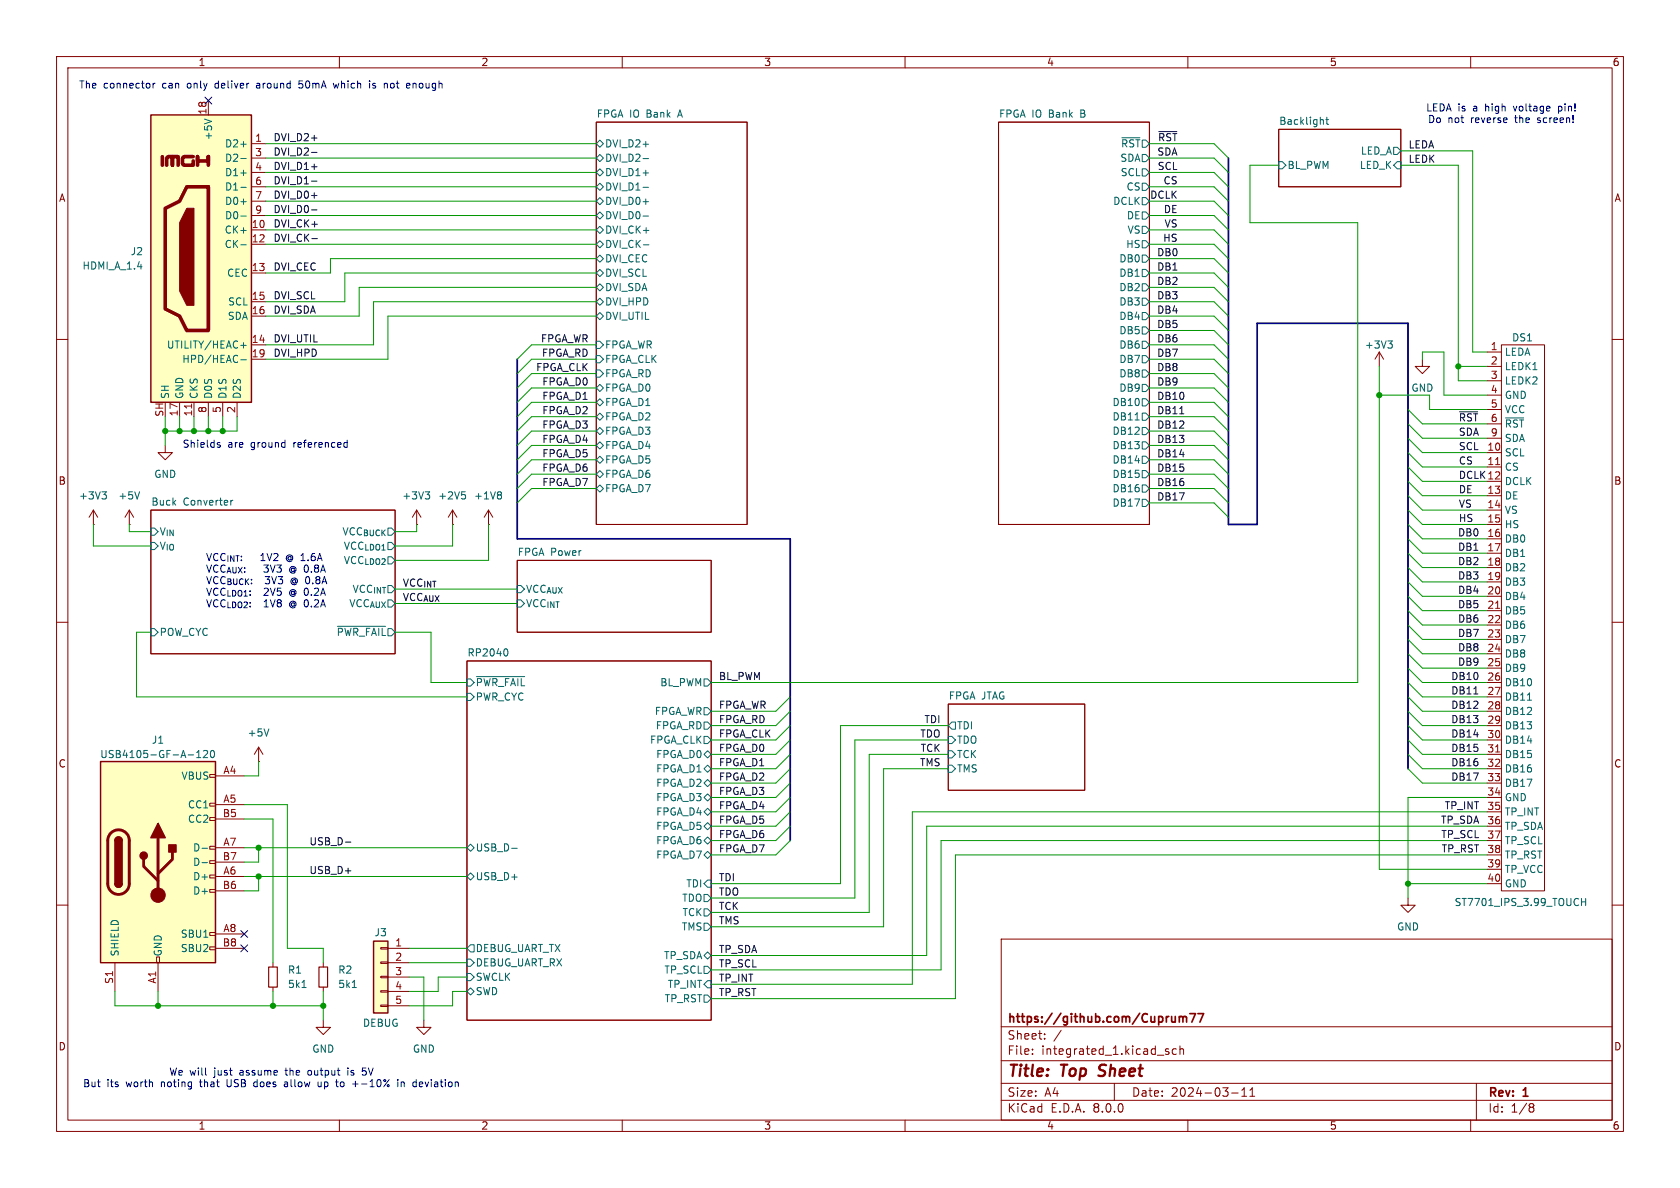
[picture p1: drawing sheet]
<svg xmlns="http://www.w3.org/2000/svg" width="297mm" height="210mm" viewBox="0 0 297 210" stroke-linecap="round" stroke-linejoin="round" font-family="sans-serif">
<g fill="none" stroke="#840000" stroke-width=".18">
<path d="M10 10h277v190h-277zM12 12h273v186h-273zM60 10v2M110 10v2M160 10v2M210 10v2M260 10v2M105.4 21.6h26.7v71.1h-26.7zM176.5 21.6h26.7v71.1h-26.7zM226.1 22.9h21.5v10.1h-21.5zM10 60h2M285 60h2"/>
<path d="M26.7 90.2h43.1v25.4h-43.1zM91.4 99.1h34.3v12.7h-34.3zM10 110h2M82.5 116.8h43.2v63.5h-43.2zM285 110h2M167.6 124.5h24.2v15.2h-24.2zM10 160h2M285 160h2M177 166h108v32h-108zM60 198v2M110 198v2M160 198v2"/>
<path d="M177 194.5h108M177 191.5h108M177 187.5h108M177 181.5h108M182.5 186.3v.1M182.5 185.5v.1M184.7 183.6v.1M184.7 182.8v.1M187.6 182.1l-1.3 2M197 191.5v3M206.1 185.8l.5 .2 .1 .2-.2 .2-.5-.1M206.1 185.5h.5"/>
<path d="M208 185.5l-.5-.1-.3 .3v.4l.2 .2h.6M208.6 185.5l.2-.1 .4 .1v.9M208.6 184.9v1.5M210 198v2M217.7 193.2h1.2M219.5 193.8h.9M219.5 192.7l.5-.4v1.5M221 193.8h.8M221 192.7l.4-.4v1.5M260 198v2M261 191.5v6.5M270.6 195.1h.3l.3 .3-.3 .3"/>
<path d="M270.6 195.7h.3M270.9 195.7l.2 .2 .1 .4-.3 .3h-.3"/>
</g>
<path d="M194.2 190.1l.2 .1M194.5 188.4l-.2 .4 .1 .2" fill="none" stroke="#840000" stroke-width=".4"/>
<path d="M208.5 179.7v1M208.5 179.8l.4-.1 .2 .2M209.1 179.9l.2-.2 .4 .1 .1 .9M209.1 179.9v.8M210.3 179.2h1l-.6 1.5M211.8 179.2h1l-.7 1.5" fill="none" stroke="#840000" stroke-width=".3"/>
<g fill="none" stroke="#006464" stroke-width=".18">
<path d="M105.4 35.6l.6-.7 .7 .7-.7 .6zM105.4 38.1l.6-.6 .7 .6-.7 .6zM105.4 30.5l.6-.7 .7 .7-.7 .6zM105.4 33l.6-.6 .7 .6-.7 .7zM105.4 27.9l.6-.6 .7 .6-.7 .7zM105.4 25.4l.6-.6 .7 .6-.7 .6zM113.7 35.7h1M113.7 38.2h1M113.7 30.6h1M113.7 33.1h1M113.7 28h1M113.7 25.5h1"/>
<path d="M198.3 24.4h3.2M201.9 27.3h.7l.6 .6-.6 .7h-.7zM201.9 29.8h.7l.6 .7-.6 .6h-.7zM201.9 32.4h.7l.6 .6-.6 .7h-.7zM201.9 34.9h.7l.6 .7-.6 .6h-.7zM201.9 37.5h.7l.6 .6-.6 .6h-.7zM226.1 28.6h.6l.6 .6-.6 .6h-.6zM233.8 21.1l.2 .2v.7M234.4 21.1h.5M234.6 20.7v1.1l.3 .2M246.4 26h.6l.6 .7-.6 .6h-.6zM247 28.6h.6v1.2h-.6l-.6-.6z"/>
<path d="M105.4 40.6l.6-.6 .7 .6-.7 .7zM105.4 45.7l.6-.6 .7 .6-.7 .7zM105.4 50.8l.6-.6 .7 .6-.7 .6zM105.4 48.3l.6-.7 .7 .7-.7 .6zM105.4 53.3l.6-.6 .7 .6-.7 .7zM105.4 55.9l.6-.7 .7 .7-.7 .6zM106 42.5l.7 .7-.7 .6-.6-.6zM113.7 43.3h1M201.9 52.7h.7l.6 .6-.6 .7h-.7zM201.9 55.2h.7l.6 .7-.6 .6h-.7zM201.9 50.2h.7l.6 .6-.6 .6h-.7zM201.9 47.6h.7l.6 .7-.6 .6h-.7z"/>
<path d="M201.9 57.8h.7l.6 .6-.6 .7h-.7zM201.9 42.5h.7l.6 .7-.6 .6h-.7zM201.9 45.1h.7l.6 .6-.6 .7h-.7zM201.9 40h.7l.6 .6-.6 .7h-.7zM105.4 78.7l.6-.6 .7 .6-.7 .7zM105.4 73.7l.6-.7 .7 .7-.7 .6zM105.4 76.2l.6-.6 .7 .6-.7 .6zM105.4 71.1l.6-.6 .7 .6-.7 .7zM105.4 65.4h.6l.7 .6-.7 .7h-.6zM105.4 62.9h.6l.7 .6-.7 .6h-.6zM105.4 68.6l.6-.7 .7 .7-.7 .6zM105.4 60.3h.6l.7 .7-.7 .6h-.6z"/>
<path d="M200.7 74.2h.7M201.9 78.1h.7l.6 .6-.6 .7h-.7zM201.9 75.6h.7l.6 .6-.6 .6h-.7zM201.9 60.3h.7l.6 .7-.6 .6h-.7zM201.9 62.9h.7l.6 .6-.6 .6h-.7zM201.9 67.9h.7l.6 .7-.6 .6h-.7zM201.9 65.4h.7l.6 .6-.6 .7h-.7zM201.9 70.5h.7l.6 .6-.6 .7h-.7zM201.9 73h.7l.6 .7-.6 .6h-.7zM26.7 93.3h.6l.6 .7-.6 .6h-.6zM26.7 95.9h.6l.6 .6-.6 .7h-.6zM40.8 88.4v.9"/>
<path d="M41.2 88.4l-.4 .3M105.4 81.3l.6-.7 .7 .7-.7 .6zM105.4 83.8l.6-.6 .7 .6-.7 .7zM105.4 86.4l.6-.7 .7 .7-.7 .6zM201.9 80.6h.7l.6 .7-.6 .6h-.7zM201.9 88.3h.7l.6 .6-.6 .6h-.7zM201.9 83.2h.7l.6 .6-.6 .7h-.7zM201.9 85.7h.7l.6 .7-.6 .6h-.7zM26.7 111.1h.6l.6 .7-.6 .6h-.6zM59.6 110.7h8.6M84.2 119.6h8.6M89.5 114.7a.79 .79 0 0 1 0 1.3"/>
<path d="M91.4 106h.7l.6 .7-.6 .6h-.7zM91.4 103.5h.7l.6 .6-.6 .7h-.7zM82.5 120h.7l.6 .7-.6 .6h-.7zM82.5 122.6h.7l.6 .6-.6 .6h-.7zM124.5 127.6h.6l.6 .7-.6 .6h-.6zM124.5 125.1h.6l.6 .6-.6 .7h-.6zM124.5 130.2h.6l.6 .6-.6 .6h-.6zM124.5 135.9l.6-.6 .6 .6-.6 .6zM124.5 133.4l.6-.7 .6 .7-.6 .6zM124.5 138.4l.6-.6 .6 .6-.6 .7zM124.5 120h.6l.6 .7-.6 .6h-.6zM167.6 130.2h.7l.6 .6-.6 .6h-.7z"/>
<path d="M167.6 132.7h.7l.6 .7-.6 .6h-.7zM167.6 135.3h.7l.6 .6-.6 .6h-.7zM168.3 127.6h.6v1.3h-.6l-.7-.6zM82.5 149.9l.7-.7 .6 .7-.6 .6zM82.5 154.9l.7-.6 .6 .6-.6 .7zM90.5 150h.9M124.5 158.1h.6l.6 .7-.6 .6h-.6zM124.5 148.6l.6-.6 .6 .6-.6 .6zM124.5 146.1l.6-.7 .6 .7-.6 .6zM124.5 151.1l.6-.6 .6 .6-.6 .7zM124.5 143.5l.6-.6 .6 .6-.6 .6zM124.5 141l.6-.7 .6 .7-.6 .6z"/>
<path d="M125.1 155.6h.6v1.2h-.6l-.6-.6zM82.5 169.5h.7l.6 .7-.6 .6h-.7zM82.5 172.1h.7l.6 .6-.6 .7h-.7zM82.5 175.3l.7-.7 .6 .7-.6 .6zM83.2 167h.6v1.3h-.6l-.7-.7zM124.5 175.9h.6l.6 .6-.6 .7h-.6zM124.5 170.8h.6l.6 .7-.6 .6h-.6zM124.5 163.2h.6l.6 .6-.6 .7h-.6zM124.5 160.7h.6l.6 .6-.6 .6h-.6zM124.5 168.9l.6-.6 .6 .6-.6 .6zM125.1 173.4h.6v1.2h-.6l-.6-.6z"/>
</g>
<path d="M26.7 20.3h17.7v50.8h-17.7z" fill="#ffffc2"/>
<path d="M28.7 27.7v1.5M29.2 36.8l2.5-1.2 1.3-2.6h3.8v25.4h-3.8l-1.3-2.5-2.5-1.3zM29.5 29.2v-1.3l.2-.2h.8v1.5v-1.5h1v1.5M34.2 27.7h-1.7l-.2 .2v1.1l.2 .2h1.7v-.8M34.9 29.2v-1.5v.7h1.9v-.7v1.5" fill="none" stroke="#840000" stroke-width=".63"/>
<path d="M26.7 20.3h17.7v50.8h-17.7z" fill="none" stroke="#840000" stroke-width=".25"/>
<path d="M33 36.8h1.3v17.2h-1.3l-1.3-2.6v-12z" fill="#840000" stroke="#840000" stroke-width=".18"/>
<g fill="none" stroke="#840000" stroke-width=".18">
<path d="M36.8 17.8v2.5M44.4 25.4h2.6M44.4 27.9h2.6M44.4 30.5h2.6M44.4 33h2.6M44.4 35.6h2.6M44.4 38.1h2.6M44.4 40.6h2.6M44.4 43.2h2.6M44.4 48.3h2.6M44.4 53.3h2.6M44.4 55.9h2.6"/>
<path d="M29.2 78.7v1.3h1.3l-1.3 1.3-1.3-1.3h1.3M31.7 71.1v2.6M34.3 71.1v2.6M36.8 71.1v2.6M39.4 71.1v2.6M41.9 71.1v2.6M44.4 61h2.6M44.4 63.5h2.6M243.8 62.2l-.7 1.3M243.8 62.2v2.6M243.8 62.2l.8 1.3M251.5 63.5v1.3h1.2l-1.2 1.2-1.3-1.2h1.3"/>
<path d="M262.9 62.2h2.5M262.9 64.8h2.5M262.9 67.3h2.5M262.9 69.9h2.5M262.9 72.4h2.5M262.9 74.9h2.5M262.9 77.5h2.5M265.4 61h7.6v96.5h-7.6zM16.5 92.7h.1M16.5 90.2l-.8 1.2M16.5 90.2v2.5M16.5 90.2l.8 1.2"/>
<path d="M22.9 92.7h.1M22.9 90.2l-.8 1.2M22.9 90.2v2.5M22.9 90.2l.7 1.2M86.4 92.7h.1M86.4 90.2l-.8 1.2M86.4 90.2v2.5M86.4 90.2l.7 1.2M262.9 80h2.5M262.9 82.6h2.5M262.9 85.1h2.5M262.9 87.6h2.5"/>
<path d="M262.9 90.2h2.5M262.9 92.7h2.5M262.9 95.3h2.5M262.9 97.8h2.5M262.9 100.3h2.5M262.9 102.9h2.5M262.9 105.4h2.5M262.9 108h2.5M262.9 110.5h2.5M262.9 113h2.5M262.9 115.6h2.5M262.9 118.1h2.5"/>
<path d="M45.7 134.6h.1M45.7 132.1l-.7 1.3M45.7 132.1v2.5M45.7 132.1l.8 1.3M262.9 120.7h2.5M262.9 123.2h2.5M262.9 125.7h2.5M262.9 128.3h2.5M262.9 130.8h2.5M262.9 133.4h2.5M262.9 135.9h2.5M262.9 138.4h2.5"/>
<path d="M248.9 158.8v1.2h1.3l-1.3 1.3-1.3-1.3h1.3M262.9 141h2.5M262.9 143.5h2.5M262.9 146.1h2.5M262.9 148.6h2.5M262.9 151.1h2.5M262.9 153.7h2.5M262.9 156.2h2.5M57.1 180.3v1.3h1.3l-1.3 1.3-1.2-1.3h1.2M74.9 180.3v1.3h1.3l-1.3 1.3-1.2-1.3h1.2"/>
</g>
<g fill="none" stroke="#006464" stroke-width=".18">
<path d="M36.1 21l1.3 .5M42.6 25.5h.9M42.6 28h.9M42.6 30.6h.9M42.6 33.1h.9M42.6 35.7h.9M42.6 38.2h.9M42.6 43.3h.9M42.6 61.1h.9M42.6 63.6h.9M43.1 60.6v.9M245.4 60.3h.7l-.4 .5"/>
<path d="M245.9 60.8l.2 .2v.3l-.2 .2M266.2 73.9h3.2M18 86.9h.8l-.4 .5M18.6 87.4l.2 .3v.3l-.2 .2M24.7 86.9l-.4 1.3M88.4 86.9l.3 .3-.3 .3 .3 .2v.3l-.3 .2M47.5 128.8l-.4 1.3M270 123.8h.8M279.6 158.8v1.3M279.6 159.4h.7M280.3 158.8v1.3"/>
</g>
<path d="M33.9 71.4v.7M264.4 82.1h.7M264.4 107.5h.7M264.4 132.9h.7" fill="none" stroke="#a90000" stroke-width=".18"/>
<path d="M17.8 134.6h20.3v35.6h-20.3z" fill="#ffffc2"/>
<g fill="none" stroke="#840000" stroke-width=".18">
<path d="M73.7 92.7h.1M73.7 90.2l-.8 1.2M73.7 90.2v2.5M73.7 90.2l.7 1.2M80 92.7h.1M80 90.2l-.8 1.2M80 90.2v2.5M80 90.2l.8 1.2M37.1 136.9h1v.5h-1zM38.1 137.2h5.1M37.1 157.2h1v.5h-1zM37.1 154.7h1v.5h-1z"/>
<path d="M37.1 152.1h1v.6h-1zM37.1 149.6h1v.5h-1zM37.1 144.5h1v.5h-1zM37.1 142h1v.5h-1zM38.1 142.2h5.1M38.1 154.9h5.1M38.1 149.9h5.1M38.1 144.8h5.1M38.1 157.5h5.1M38.1 152.4h5.1M20.3 170.2v5.1M27.7 169.2h.5v1h-.5z"/>
<path d="M27.9 170.2v5.1M37.1 167.4h1v.5h-1zM37.1 164.8h1v.6h-1zM38.1 165.1h5.1M38.1 167.6h5.1"/>
</g>
<path d="M17.8 134.6h20.3v35.6h-20.3zM20.3 156.2a.64 .64 0 0 0 .7 .6 .64 .64 0 0 0 .6-.6M20.3 148.6a.64 .64 0 0 1 .7-.6 .64 .64 0 0 1 .6 .6" fill="none" stroke="#840000" stroke-width=".25"/>
<path d="M19.6 147.3a1.91 1.91 0 0 1 2.1-.5 1.91 1.91 0 0 1 1.2 1.8v7.6a1.91 1.91 0 0 1-1.9 1.9 1.91 1.91 0 0 1-2-1.9l.1-7.8 .1-.6zM25.4 151.9v1.3l2.5 2.5M27.9 148.1v10.1M30.5 150.6v1.3l-2.6 2.5" fill="none" stroke="#840000" stroke-width=".51"/>
<g fill="#840000" stroke="#840000" stroke-width=".25">
<path d="M20.3 156.2h1.3a.64 .64 0 0 1-.6 .6 .64 .64 0 0 1-.7-.6z"/>
<path d="M20.3 148.6h1.3v7.6h-1.3z"/>
<path d="M20.5 148.1a.64 .64 0 0 1 .7-.1 .64 .64 0 0 1 .4 .6h-1.3z"/>
<path d="M27.9 145.5l1.3 2.6h-2.5z"/>
<path d="M29.8 149.4h1.3v1.2h-1.3z"/>
<circle cx="25.4" cy="151.3" r=".63"/>
</g>
<circle cx="27.9" cy="158.2" r="1.27" fill="#840000" stroke="#840000" stroke-width=".18"/>
<path d="M75.2 86.9h.8l-.5 .5M75.7 87.4l.3 .3v.3l-.3 .2M81.6 86.9h.6M82.1 87.4l.2 .3v.3l-.2 .2M33.3 133.4h.9M34.8 133.9h.7M34.8 133l.3-.3v1.2M36 132.8l.5-.1 .2 .3-.8 .9h.8M37.4 132.7h.1a.68 .68 0 0 1 .4 .6 .68 .68 0 0 1-.4 .6 .84 .84 0 0 1-.1-1.2zM35.7 150h1M35.7 152.5h1" fill="none" stroke="#006464" stroke-width=".18"/>
<path d="M66 166.4h2.6v12.7h-2.6z" fill="#ffffc2"/>
<g fill="none" stroke="#840000" stroke-width=".18">
<path d="M48.3 170.2v.7M48.3 174.5v.8M57.1 170.2v.7M57.1 174.5v.8M67.3 177.7h1.3v.2h-1.3zM67.3 175.1h1.3v.3h-1.3zM67.3 172.6h1.3v.2h-1.3zM67.3 170.1h1.3v.2h-1.3zM67.3 167.5h1.3v.3h-1.3zM68.6 167.6h3.8M68.6 170.2h3.8M68.6 172.7h3.8"/>
<path d="M68.6 175.3h3.8M68.6 177.8h3.8"/>
</g>
<path d="M66 166.4h2.6v12.7h-2.6z" fill="none" stroke="#840000" stroke-width=".25"/>
<path d="M47.5 170.9h1.5v3.6h-1.5zM56.4 170.9h1.5v3.6h-1.5z" fill="none" stroke="#840000" stroke-width=".2"/>
<path d="M53.4 174.6h.7M62.3 174.6h.7" fill="none" stroke="#006464" stroke-width=".18"/>
<path d="M55.1 29.5h.9M55.1 34.6h.9M55.1 24.4h.9M55.1 26.9h.9M55.1 32h.9M55.1 37.1h.9M204.9 23.3h3.2M55.1 42.2h1M208.6 73.1h.7M258 72.8h3.2M260.6 122.7h.7M61.1 148.9h.9" fill="none" stroke="#0f0f0f" stroke-width=".18"/>
<g fill="none" stroke="#0000c2" stroke-width=".18">
<path d="M27.1 14.7v.9M27.4 14.7l-.3 .3M45.5 14.7l-.1 .1M45.5 15.1l-.2 .2 .2 .3M52.8 15.4l.5 .2M53.5 14.3h-.6l-.1 .6 .5-.1M58.9 14.7l.3 .9 .2-.6 .3 .6M65.3 14.3v.1M65.3 14.7v.9M65.9 15.5l.3 .1M66.1 14.7l-.2 .2 .2 .2M68.3 14.7l.2 .2v.7"/>
<path d="M72.3 14.7l.2 .3-.6 .1M72.4 15.5l-.1 .1M275.5 18.8v1.3M275.5 19.6h.2M275.7 18.8h-.2M38.5 78.6l.4 .2v.2l-.4 .1M38.5 78.3h.4M61 78.2l.4 .1M61.4 79l-.4 .1M61.4 77.8v1.3M50.8 98.3a.58 .58 0 0 0 0 .8M51.4 100.3a.58 .58 0 0 0 0 .9"/>
<path d="M36.4 190l.1 .1M40.1 190.8v1.1l.3 .2M44.9 192l.4 .1M45.3 191.3l-.4 .1M50.3 191.3h.5M50.8 191.6h-.4l-.2 .2 .2 .3 .4-.1M54.5 189.3l-.1 .2 .1 .5M56.2 191.3l.1 .7 .3 .1 .2-.1M56.8 191.3v.8M60.3 191.3l-.1 .6 .2 .2M61.5 188.8v.1M61.5 189.2v.9"/>
<path d="M62.3 191.6h1M64.1 188.8h.6M64.1 189.3h.5M64.1 190h.5M70.3 190.8v.2M70.3 191.3v.8M70.9 191.4l.2-.1h.3l.1 .8M70.9 191.3v.8M74.6 191.3h-.3l-.2 .1 .1 .6 .4 .1M74.7 191.6l-.6 .1"/>
</g>
<path d="M217.2 27.9v64.8h5v-35.5h26.7v78.7M91.4 63.5v31.8h48.3v53.3" fill="none" stroke="#000084" stroke-width=".3"/>
<g fill="none" stroke="#009600" stroke-width=".18">
<path d="M47 25.4h58.4M47 27.9h58.4M47 38.1h58.4M47 33h58.4M47 35.6h58.4M47 30.5h58.4M203.2 25.4h11.4l2.6 2.5M203.2 27.9h11.4l2.6 2.6M203.2 38.1h11.4l2.6 2.5M203.2 33h11.4l2.6 2.6M203.2 35.6h11.4l2.6 2.5M203.2 30.5h11.4l2.6 2.5"/>
<path d="M226.1 29.2h-5.1v10.2h19v81.3h-114.3M247.6 29.2h10.2v38.1h5.1M247.6 26.7h12.7v35.5h2.6M47 43.2h58.4M47 40.6h58.4M105.4 55.9h-36.8v7.6h-21.6M105.4 53.3h-39.4v7.7h-19M105.4 50.8h-41.9v5.1h-16.5M105.4 45.7h-47v2.6h-11.4M105.4 48.3h-44.4v5h-14M203.2 58.4h11.4l2.6 2.6M203.2 55.9h11.4l2.6 2.5"/>
<path d="M203.2 45.7h11.4l2.6 2.6M203.2 43.2h11.4l2.6 2.5M203.2 48.3h11.4l2.6 2.5M203.2 53.3h11.4l2.6 2.6M203.2 40.6h11.4l2.6 2.6M203.2 50.8h11.4l2.6 2.5M29.2 73.7v5M31.7 73.7v2.5M34.3 73.7v2.5M36.8 73.7v2.5M39.4 73.7v2.5M41.9 73.7v2.5h-12.7"/>
<path d="M105.4 63.5h-11.4l-2.6 2.5M105.4 61h-11.4l-2.6 2.5M105.4 66h-11.4l-2.6 2.6M105.4 76.2h-11.4l-2.6 2.5M105.4 68.6h-11.4l-2.6 2.5M105.4 71.1h-11.4l-2.6 2.6M105.4 73.7h-11.4l-2.6 2.5M105.4 78.7h-11.4l-2.6 2.6M203.2 63.5h11.4l2.6 2.5M203.2 61h11.4l2.6 2.5M203.2 66h11.4l2.6 2.6M203.2 76.2h11.4l2.6 2.5"/>
<path d="M203.2 68.6h11.4l2.6 2.5M203.2 71.1h11.4l2.6 2.6M203.2 73.7h11.4l2.6 2.5M203.2 78.7h11.4l2.6 2.6M243.8 64.8v88.9h19.1M243.8 69.9h8.9v2.5h10.2M248.9 72.4l2.6 2.5h11.4M248.9 74.9l2.6 2.6h11.4M248.9 77.5l2.6 2.5h11.4M251.5 63.5v-1.3h3.8v7.7h7.6M257.8 64.8h5.1M16.5 92.7v3.8h10.2"/>
<path d="M22.9 92.7v1.3h3.8M73.7 92.7v1.3h-3.9M80 92.7v3.8h-10.2M86.4 92.7v6.4h-16.6M105.4 81.3h-11.4l-2.6 2.5M105.4 83.8h-11.4l-2.6 2.6M105.4 86.4h-11.4l-2.6 2.5M203.2 88.9h11.4l2.6 2.5M203.2 81.3h11.4l2.6 2.5M203.2 83.8h11.4l2.6 2.6M203.2 86.4h11.4l2.6 2.5M248.9 95.3l2.6 2.5h11.4"/>
<path d="M248.9 92.7l2.6 2.6h11.4M248.9 97.8l2.6 2.5h11.4M248.9 80l2.6 2.6h11.4M248.9 82.6l2.6 2.5h11.4M248.9 87.6l2.6 2.6h11.4M248.9 85.1l2.6 2.5h11.4M248.9 90.2l2.6 2.5h11.4M26.7 111.8h-2.6v11.4h58.4M69.8 111.8h6.4v8.9h6.3M69.8 106.7h21.6M69.8 104.1h21.6M248.9 118.1l2.6 2.6h11.4"/>
<path d="M248.9 108l2.6 2.5h11.4M248.9 115.6l2.6 2.5h11.4M248.9 113l2.6 2.6h11.4M248.9 110.5l2.6 2.5h11.4M248.9 105.4l2.6 2.6h11.4M248.9 100.3l2.6 2.6h11.4M248.9 102.9l2.6 2.5h11.4M45.7 134.6v2.6h-2.5M139.7 135.9l-2.5 2.5h-11.5M139.7 138.4l-2.5 2.6h-11.5M139.7 133.4l-2.5 2.5h-11.5M139.7 125.7l-2.5 2.6h-11.5"/>
<path d="M139.7 128.3l-2.5 2.5h-11.5M139.7 123.2l-2.5 2.5h-11.5M139.7 130.8l-2.5 2.6h-11.5M167.6 135.9h-11.4v27.9h-30.5M167.6 128.3h-19v27.9h-22.9M167.6 130.8h-16.5v28h-25.4M167.6 133.4h-13.9v27.9h-28M248.9 135.9l2.6 2.5h11.4M248.9 133.4l2.6 2.5h11.4M248.9 125.7l2.6 2.6h11.4M248.9 120.7l2.6 2.5h11.4M248.9 128.3l2.6 2.5h11.4"/>
<path d="M248.9 123.2l2.6 2.5h11.4M248.9 130.8l2.6 2.6h11.4M43.2 142.2h7.6v25.4h6.3v2.6M43.2 154.9h39.3M43.2 144.8h5.1v25.4M43.2 149.9h39.3M45.7 149.9v2.5h-2.5M45.7 154.9v2.6h-2.5M139.7 143.5l-2.5 2.6h-11.5M139.7 148.6l-2.5 2.5h-11.5M139.7 146.1l-2.5 2.5h-11.5M139.7 141l-2.5 2.5h-11.5"/>
<path d="M248.9 156.2h14M262.9 141h-14v17.8M262.9 146.1h-99.1v22.8h-38.1M262.9 151.1h-94v25.4h-43.2M262.9 148.6h-96.5v22.9h-40.7M262.9 143.5h-101.6v30.5h-35.6M20.3 175.3v2.5h36.8M27.9 175.3v2.5M48.3 175.3v2.5M57.1 175.3v5M72.4 167.6h10.1M72.4 172.7h2.5v7.6"/>
<path d="M72.4 170.2h10.1M82.5 172.7h-5v2.6h-5.1M82.5 175.3h-2.5v2.5h-7.6"/>
</g>
<path d="M36.2 17.2l1.2 1.2M37.4 17.2l-1.2 1.2M42.6 167l1.2 1.2M42.6 164.5l1.2 1.2M43.8 167l-1.2 1.2M43.8 164.5l-1.2 1.2" fill="none" stroke="#000084" stroke-width=".18"/>
<g fill="#009600" stroke="#009600" stroke-width=".18">
<circle cx="31.7" cy="76.2" r=".46"/>
<circle cx="29.2" cy="76.2" r=".46"/>
<circle cx="34.3" cy="76.2" r=".46"/>
<circle cx="36.8" cy="76.2" r=".46"/>
<circle cx="45.7" cy="149.9" r=".46"/>
<circle cx="57.1" cy="177.8" r=".46"/>
<circle cx="48.3" cy="177.8" r=".46"/>
<circle cx="39.4" cy="76.2" r=".46"/>
<circle cx="45.7" cy="154.9" r=".46"/>
<circle cx="27.9" cy="177.8" r=".46"/>
<circle cx="243.8" cy="69.9" r=".46"/>
<circle cx="257.8" cy="64.8" r=".46"/>
<circle cx="248.9" cy="156.2" r=".46"/>
</g>
<g font-size="2.8" fill="#840000">
<text x="178" y="190.9">Title:</text>
<text x="187.7" y="190.9">Top</text>
<text x="195.1" y="190.9">Sheet</text>
</g>
<g font-size="2.1" fill="#840000">
<text x="178" y="184">Sheet:</text>
<text x="178" y="181.2">https://github.com/Cuprum77</text>
<text x="178" y="186.7">File:</text>
<text x="184.1" y="186.7">integrated_1.kicad_sch</text>
<text x="178" y="196.9">KiCad</text>
<text x="178" y="194.1">Size:</text>
<text x="184.7" y="194.1">A4</text>
<text x="185.7" y="196.9">E.D.A.</text>
<text x="193.3" y="196.9">8.0.0</text>
<text x="200" y="194.1">Date:</text>
<text x="207" y="194.1">2024-03-11</text>
<text x="263" y="194.3">Rev:</text>
<text x="263" y="196.9">Id:</text>
<text x="267.1" y="196.9">1/8</text>
<text x="269.4" y="194.3">1</text>
</g>
<g font-size="1.8" fill="#840000">
<text x="35" y="11.9">1</text>
<text x="85" y="11.9">2</text>
<text x="135" y="11.9">3</text>
<text x="185" y="11.9">4</text>
<text x="235" y="11.9">5</text>
<text x="285" y="11.9">6</text>
<text x="10.3" y="35.9">A</text>
<text x="285.3" y="35.9">A</text>
<text x="10.3" y="85.9">B</text>
<text x="285.3" y="85.9">B</text>
<text x="10.3" y="135.9">C</text>
<text x="285.3" y="135.9">C</text>
<text x="10.3" y="185.9">D</text>
<text x="285.3" y="185.9">D</text>
<text x="35" y="199.9">1</text>
<text x="85" y="199.9">2</text>
<text x="135" y="199.9">3</text>
<text x="185" y="199.9">4</text>
<text x="235" y="199.9">5</text>
<text x="285" y="199.9">6</text>
</g>
<g font-size="1.8" fill="#0000c2">
<text x="13.9" y="15.9">The</text>
<text x="18.3" y="15.9">connector</text>
<text x="28.8" y="15.9">can</text>
<text x="33.4" y="15.9">only</text>
<text x="38.5" y="15.9">deliver</text>
<text x="46" y="15.9">around</text>
<text x="53.7" y="15.9">50mA</text>
<text x="60.1" y="15.9">which</text>
<text x="66.6" y="15.9">is</text>
<text x="69.4" y="15.9">not</text>
<text x="73.6" y="15.9">enough</text>
<text x="252" y="19.9">LEDA is</text>
<text x="252.4" y="22">Do</text>
<text x="255.9" y="22">not</text>
<text x="260.1" y="22">reverse</text>
<text x="260.5" y="19.9">a</text>
<text x="262.9" y="19.9">high</text>
<text x="268.1" y="19.9">voltage</text>
<text x="268.1" y="22">the</text>
<text x="272.3" y="22">screen!</text>
<text x="276.1" y="19.9">pin!</text>
<text x="32.2" y="79.4">Shields</text>
<text x="40.3" y="79.4">are</text>
<text x="44.5" y="79.4">ground</text>
<text x="52.2" y="79.4">referenced</text>
<text x="36.3" y="99.4">VCC_{INT}: 1V2</text>
<text x="36.3" y="101.4">VCC_{AUX}: 3V3</text>
<text x="51.1" y="99.4">@ 1.6A</text>
<text x="51.6" y="101.4">@ 0.8A</text>
<text x="36.3" y="103.5">VCC_{BUCK}:3V3</text>
<text x="36.3" y="105.5">VCC_{LDO1}:2V5</text>
<text x="36.3" y="107.6">VCC_{LDO2}:1V8</text>
<text x="51.4" y="105.5">@ 0.2A</text>
<text x="51.4" y="107.6">@ 0.2A</text>
<text x="51.7" y="103.5">@ 0.8A</text>
<text x="29.8" y="190.3">We will</text>
<text x="38" y="190.3">just</text>
<text x="42.6" y="190.3">assume</text>
<text x="51" y="190.3">the</text>
<text x="55.1" y="190.3">output</text>
<text x="62.3" y="190.3">is</text>
<text x="65.1" y="190.3">5V</text>
<text x="14.6" y="192.4">But</text>
<text x="18.9" y="192.4">its</text>
<text x="22.4" y="192.4">worth</text>
<text x="28.7" y="192.4">noting</text>
<text x="35.8" y="192.4">that</text>
<text x="40.8" y="192.4">USB</text>
<text x="45.7" y="192.4">does</text>
<text x="51.3" y="192.4">allow</text>
<text x="57.5" y="192.4">up</text>
<text x="60.9" y="192.4">to</text>
<text x="64" y="192.4">+-10%</text>
<text x="72.2" y="192.4">in</text>
<text x="75.1" y="192.4">deviation</text>
</g>
<g font-size="1.8" fill="#a90000">
<text x="36.6" y="20.4" transform="rotate(-90 36.6 20.4)">18</text>
<text x="45" y="25.1">1</text>
<text x="45" y="27.7">3</text>
<text x="45" y="30.2">4</text>
<text x="45" y="32.8">6</text>
<text x="45" y="35.3">7</text>
<text x="44.4" y="40.4">10</text>
<text x="45" y="37.8">9</text>
<text x="44.4" y="42.9">12</text>
<text x="44.4" y="48">13</text>
<text x="44.4" y="53.1">15</text>
<text x="44.4" y="55.6">16</text>
<text x="44.4" y="60.7">14</text>
<text x="44.4" y="63.2">19</text>
<text x="263.5" y="62">1</text>
<text x="263.5" y="64.5">2</text>
<text x="263.5" y="67.1">3</text>
<text x="263.5" y="69.6">4</text>
<text x="29" y="73.8" transform="rotate(-90 29 73.8)">SH</text>
<text x="31.5" y="73.7" transform="rotate(-90 31.5 73.7)">17</text>
<text x="34" y="73.7" transform="rotate(-90 34 73.7)">11</text>
<text x="36.6" y="73.1" transform="rotate(-90 36.6 73.1)">8</text>
<text x="39.1" y="73.1" transform="rotate(-90 39.1 73.1)">5</text>
<text x="41.7" y="73.1" transform="rotate(-90 41.7 73.1)">2</text>
<text x="263.5" y="72.1">5</text>
<text x="263.5" y="77.2">9</text>
<text x="262.8" y="79.8">10</text>
<text x="262.8" y="82.3">11</text>
<text x="262.8" y="87.4">13</text>
<text x="262.8" y="89.9">14</text>
<text x="262.8" y="92.5">15</text>
<text x="262.8" y="95">16</text>
<text x="262.8" y="97.5">17</text>
<text x="262.8" y="100.1">18</text>
<text x="262.8" y="102.6">19</text>
<text x="262.8" y="105.2">20</text>
<text x="262.8" y="107.7">21</text>
<text x="262.8" y="110.2">22</text>
<text x="262.8" y="112.8">23</text>
<text x="262.8" y="115.3">24</text>
<text x="262.8" y="117.9">25</text>
<text x="262.8" y="120.4">26</text>
<text x="262.8" y="122.9">27</text>
<text x="262.8" y="125.5">28</text>
<text x="262.8" y="128">29</text>
<text x="262.8" y="130.6">30</text>
<text x="39.4" y="136.9">A4</text>
<text x="262.8" y="133.1">31</text>
<text x="262.8" y="135.6">32</text>
<text x="39.4" y="142">A5</text>
<text x="262.8" y="138.2">33</text>
<text x="262.8" y="140.7">34</text>
<text x="262.8" y="143.3">35</text>
<text x="39.3" y="144.5">B5</text>
<text x="39.4" y="149.6">A7</text>
<text x="262.8" y="145.8">36</text>
<text x="262.8" y="148.3">37</text>
<text x="39.3" y="152.1">B7</text>
<text x="39.4" y="154.7">A6</text>
<text x="262.8" y="150.9">38</text>
<text x="262.8" y="153.4">39</text>
<text x="262.8" y="156">40</text>
<text x="39.3" y="157.2">B6</text>
<text x="39.3" y="167.4">B8</text>
<text x="39.4" y="164.8">A8</text>
<text x="69.8" y="167.4">1</text>
<text x="27.7" y="174" transform="rotate(-90 27.7 174)">A1</text>
<text x="69.8" y="169.9">2</text>
<text x="69.8" y="172.5">3</text>
<text x="20.1" y="174" transform="rotate(-90 20.1 174)">S1</text>
<text x="69.8" y="175">4</text>
<text x="69.8" y="177.5">5</text>
</g>
<g font-size="1.8" fill="#006464">
<text x="105.4" y="20.9">FPGA IO</text>
<text x="114.4" y="20.9">Bank</text>
<text x="120.2" y="20.9">A</text>
<text x="176.5" y="20.9">FPGA IO</text>
<text x="185.5" y="20.9">Bank</text>
<text x="191.3" y="20.9">B</text>
<text x="226.1" y="22.1">Backlight</text>
<text x="37.7" y="24.9" transform="rotate(-90 37.7 24.9)">+5V</text>
<text x="39.7" y="26.3">D2+</text>
<text x="39.7" y="28.8">D2-</text>
<text x="106.9" y="28.8">DVI_D2-</text>
<text x="106.9" y="26.3">DVI_D2+</text>
<text x="198" y="28.8">SDA</text>
<text x="198.1" y="26.3">~{RST}</text>
<text x="240.5" y="27.5">LED_A</text>
<text x="39.7" y="31.3">D1+</text>
<text x="39.7" y="33.9">D1-</text>
<text x="106.9" y="31.3">DVI_D1+</text>
<text x="106.9" y="33.9">DVI_D1-</text>
<text x="198" y="31.3">SCL</text>
<text x="199.1" y="33.9">CS</text>
<text x="227.5" y="30.1">BL_PWM</text>
<text x="240.3" y="30.1">LED_K</text>
<text x="39.6" y="41.5">CK+</text>
<text x="39.7" y="36.4">D0+</text>
<text x="39.7" y="39">D0-</text>
<text x="106.9" y="36.4">DVI_D0+</text>
<text x="106.9" y="41.5">DVI_CK+</text>
<text x="106.9" y="39">DVI_D0-</text>
<text x="196.7" y="36.4">DCLK</text>
<text x="199.1" y="39">DE</text>
<text x="199.2" y="41.5">VS</text>
<text x="14.5" y="47.9">HDMI_A_1.4</text>
<text x="23" y="45.3">J2</text>
<text x="39.6" y="44">CK-</text>
<text x="106.9" y="44">DVI_CK-</text>
<text x="106.9" y="46.6">DVI_CEC</text>
<text x="197.8" y="46.6">DB0</text>
<text x="199" y="44">HS</text>
<text x="40" y="49.1">CEC</text>
<text x="106.9" y="51.7">DVI_SDA</text>
<text x="106.9" y="49.1">DVI_SCL</text>
<text x="197.8" y="51.7">DB2</text>
<text x="197.8" y="49.1">DB1</text>
<text x="40.2" y="56.7">SDA</text>
<text x="40.2" y="54.2">SCL</text>
<text x="106.9" y="54.2">DVI_HPD</text>
<text x="106.9" y="56.7">DVI_UTIL</text>
<text x="197.8" y="54.2">DB3</text>
<text x="197.8" y="56.7">DB4</text>
<text x="197.8" y="59.3">DB5</text>
<text x="29.4" y="61.8">UTILITY/HEAC+</text>
<text x="32.1" y="64.4">HPD/HEAC-</text>
<text x="106.9" y="64.4">FPGA_CLK</text>
<text x="106.9" y="61.8">FPGA_WR</text>
<text x="197.8" y="61.8">DB6</text>
<text x="197.8" y="64.4">DB7</text>
<text x="241.2" y="61.8">+3V3</text>
<text x="265.9" y="63.1">LEDA</text>
<text x="265.9" y="65.6">LEDK1</text>
<text x="267.2" y="60.6">DS1</text>
<text x="30.1" y="70.6" transform="rotate(-90 30.1 70.6)">SH</text>
<text x="32.6" y="70.6" transform="rotate(-90 32.6 70.6)">GND</text>
<text x="35.2" y="70.6" transform="rotate(-90 35.2 70.6)">CKS</text>
<text x="37.7" y="70.6" transform="rotate(-90 37.7 70.6)">D0S</text>
<text x="40.2" y="70.6" transform="rotate(-90 40.2 70.6)">D1S</text>
<text x="42.8" y="70.6" transform="rotate(-90 42.8 70.6)">D2S</text>
<text x="106.9" y="72">FPGA_D1</text>
<text x="106.9" y="66.9">FPGA_RD</text>
<text x="106.9" y="69.4">FPGA_D0</text>
<text x="196.6" y="72">DB10</text>
<text x="197.8" y="69.4">DB9</text>
<text x="197.8" y="66.9">DB8</text>
<text x="249.4" y="69.4">GND</text>
<text x="265.9" y="68.2">LEDK2</text>
<text x="265.9" y="70.7">GND</text>
<text x="106.9" y="74.5">FPGA_D2</text>
<text x="106.9" y="77.1">FPGA_D3</text>
<text x="196.6" y="77.1">DB12</text>
<text x="196.6" y="74.5">DB11</text>
<text x="265.9" y="73.3">VCC</text>
<text x="265.9" y="75.8">~{RST}</text>
<text x="106.9" y="82.1">FPGA_D5</text>
<text x="106.9" y="79.6">FPGA_D4</text>
<text x="196.6" y="79.6">DB13</text>
<text x="196.6" y="82.1">DB14</text>
<text x="265.9" y="80.9">SCL</text>
<text x="265.9" y="83.4">CS</text>
<text x="265.9" y="78.3">SDA</text>
<text x="13.9" y="88.5">+3V3</text>
<text x="20.8" y="88.5">+5V</text>
<text x="26.7" y="89.5">Buck</text>
<text x="27.2" y="84.7">GND</text>
<text x="32.4" y="89.5">Converter</text>
<text x="71" y="88.5">+3V3</text>
<text x="77.4" y="88.5">+2V5</text>
<text x="83.7" y="88.5">+1V8</text>
<text x="106.9" y="84.7">FPGA_D6</text>
<text x="106.9" y="87.2">FPGA_D7</text>
<text x="196.6" y="89.8">DB17</text>
<text x="196.6" y="84.7">DB15</text>
<text x="196.6" y="87.2">DB16</text>
<text x="265.9" y="86">DCLK</text>
<text x="265.9" y="88.5">DE</text>
<text x="28.1" y="94.8">V_{IN}</text>
<text x="60.4" y="94.8">VCC_{BUCK}</text>
<text x="265.9" y="91">VS</text>
<text x="265.9" y="93.6">HS</text>
<text x="28.1" y="97.4">V_{IO}</text>
<text x="60.6" y="99.9">VCC_{LDO_{2}}</text>
<text x="60.6" y="97.4">VCC_{LDO_{1}}</text>
<text x="91.4" y="98.3">FPGA Power</text>
<text x="265.9" y="96.1">DB0</text>
<text x="265.9" y="98.7">DB1</text>
<text x="265.9" y="101.2">DB2</text>
<text x="61.6" y="107.5">VCC_{AUX}</text>
<text x="62.2" y="105">VCC_{INT}</text>
<text x="92.9" y="107.5">VCC_{INT}</text>
<text x="92.9" y="105">VCC_{AUX}</text>
<text x="265.9" y="103.7">DB3</text>
<text x="265.9" y="106.3">DB4</text>
<text x="28.1" y="112.6">POW_CYC</text>
<text x="59.4" y="112.6">~{PWR_FAIL}</text>
<text x="265.9" y="108.8">DB5</text>
<text x="265.9" y="111.4">DB6</text>
<text x="265.9" y="113.9">DB7</text>
<text x="82.5" y="116.1">RP2040</text>
<text x="265.9" y="116.4">DB8</text>
<text x="265.9" y="119">DB9</text>
<text x="84" y="121.5">~{PWR_FAIL}</text>
<text x="84" y="124.1">PWR_CYC</text>
<text x="116.6" y="121.5">BL_PWM</text>
<text x="167.6" y="123.7">FPGA JTAG</text>
<text x="265.9" y="121.5">DB10</text>
<text x="265.9" y="124.1">DB11</text>
<text x="26.7" y="131.7">J1</text>
<text x="43.7" y="130.4">+5V</text>
<text x="114.8" y="131.7">FPGA_CLK</text>
<text x="115.7" y="126.6">FPGA_WR</text>
<text x="115.8" y="129.1">FPGA_RD</text>
<text x="169.1" y="131.7">TDO</text>
<text x="169.1" y="129.1">TDI</text>
<text x="265.9" y="126.6">DB12</text>
<text x="265.9" y="129.1">DB13</text>
<text x="265.9" y="131.7">DB14</text>
<text x="17.1" y="134.2">USB4105-GF-A-120</text>
<text x="115.9" y="136.8">FPGA_D1</text>
<text x="115.9" y="134.2">FPGA_D0</text>
<text x="169.1" y="134.2">TCK</text>
<text x="169.1" y="136.8">TMS</text>
<text x="265.9" y="134.2">DB15</text>
<text x="265.9" y="136.8">DB16</text>
<text x="32" y="138">VBUS</text>
<text x="33.1" y="143.1">CC1</text>
<text x="115.9" y="141.8">FPGA_D3</text>
<text x="115.9" y="139.3">FPGA_D2</text>
<text x="265.9" y="139.3">DB17</text>
<text x="265.9" y="141.8">GND</text>
<text x="33.1" y="145.6">CC2</text>
<text x="115.9" y="149.5">FPGA_D6</text>
<text x="115.9" y="146.9">FPGA_D5</text>
<text x="115.9" y="144.4">FPGA_D4</text>
<text x="265.9" y="144.4">TP_INT</text>
<text x="265.9" y="146.9">TP_SDA</text>
<text x="265.9" y="149.5">TP_SCL</text>
<text x="34" y="155.8">D+</text>
<text x="34" y="150.7">D-</text>
<text x="34" y="153.3">D-</text>
<text x="84" y="150.7">USB_D-</text>
<text x="84" y="155.8">USB_D+</text>
<text x="115.9" y="152">FPGA_D7</text>
<text x="265.9" y="152">TP_RST</text>
<text x="265.9" y="154.5">TP_VCC</text>
<text x="34" y="158.3">D+</text>
<text x="120.5" y="159.6">TDO</text>
<text x="121.2" y="157.1">TDI</text>
<text x="257.1" y="160.4">ST7701_IPS_3.99_TOUCH</text>
<text x="265.9" y="157.1">GND</text>
<text x="31.9" y="166">SBU1</text>
<text x="66.1" y="165.7">J3</text>
<text x="120.4" y="164.7">TMS</text>
<text x="120.6" y="162.2">TCK</text>
<text x="246.9" y="164.7">GND</text>
<text x="21.2" y="169.2" transform="rotate(-90 21.2 169.2)">SHIELD</text>
<text x="28.8" y="169.2" transform="rotate(-90 28.8 169.2)">GND</text>
<text x="31.9" y="168.5">SBU2</text>
<text x="50.8" y="172.3">R1</text>
<text x="59.7" y="172.3">R2</text>
<text x="84" y="171">DEBUG_UART_RX</text>
<text x="84" y="168.5">DEBUG_UART_TX</text>
<text x="84" y="173.6">SWCLK</text>
<text x="117.3" y="169.8">TP_SDA</text>
<text x="117.4" y="172.3">TP_SCL</text>
<text x="50.8" y="174.9">5k1</text>
<text x="59.7" y="174.9">5k1</text>
<text x="84" y="176.1">SWD</text>
<text x="117.4" y="177.4">TP_RST</text>
<text x="118" y="174.9">TP_INT</text>
<text x="64.1" y="181.7">DEBUG</text>
<text x="55.1" y="186.3">GND</text>
<text x="72.9" y="186.3">GND</text>
</g>
<g font-size="1.8" fill="#0f0f0f">
<text x="48.3" y="25.1">DVI_D2+</text>
<text x="48.3" y="27.6">DVI_D2-</text>
<text x="204.5" y="27.6">SDA</text>
<text x="204.6" y="25.1">~{RST}</text>
<text x="248.9" y="28.9">LEDK</text>
<text x="248.9" y="26.3">LEDA</text>
<text x="48.3" y="30.1">DVI_D1+</text>
<text x="48.3" y="35.2">DVI_D0+</text>
<text x="48.3" y="32.7">DVI_D1-</text>
<text x="203.2" y="35.2">DCLK</text>
<text x="204.6" y="30.1">SCL</text>
<text x="205.6" y="32.7">CS</text>
<text x="48.3" y="40.3">DVI_CK+</text>
<text x="48.3" y="37.8">DVI_D0-</text>
<text x="205.7" y="37.8">DE</text>
<text x="205.8" y="40.3">VS</text>
<text x="48.3" y="47.9">DVI_CEC</text>
<text x="48.3" y="42.8">DVI_CK-</text>
<text x="204.5" y="47.9">DB1</text>
<text x="204.5" y="45.4">DB0</text>
<text x="205.5" y="42.8">HS</text>
<text x="48.3" y="53">DVI_SCL</text>
<text x="204.5" y="53">DB3</text>
<text x="204.5" y="50.5">DB2</text>
<text x="48.3" y="55.5">DVI_SDA</text>
<text x="204.5" y="55.5">DB4</text>
<text x="204.5" y="58.1">DB5</text>
<text x="48.3" y="60.6">DVI_UTIL</text>
<text x="48.3" y="63.2">DVI_HPD</text>
<text x="94.7" y="65.7">FPGA_CLK</text>
<text x="95.5" y="60.6">FPGA_WR</text>
<text x="95.7" y="63.2">FPGA_RD</text>
<text x="204.5" y="65.7">DB8</text>
<text x="204.5" y="63.2">DB7</text>
<text x="204.5" y="60.6">DB6</text>
<text x="95.8" y="68.2">FPGA_D0</text>
<text x="95.8" y="70.8">FPGA_D1</text>
<text x="204.5" y="70.8">DB10</text>
<text x="204.5" y="68.2">DB9</text>
<text x="95.8" y="75.9">FPGA_D3</text>
<text x="95.8" y="73.3">FPGA_D2</text>
<text x="204.5" y="75.9">DB12</text>
<text x="204.5" y="73.3">DB11</text>
<text x="257.8" y="77.1">SDA</text>
<text x="257.8" y="74.6">~{RST}6</text>
<text x="95.8" y="78.4">FPGA_D4</text>
<text x="95.8" y="80.9">FPGA_D5</text>
<text x="95.8" y="83.5">FPGA_D6</text>
<text x="204.5" y="80.9">DB14</text>
<text x="204.5" y="78.4">DB13</text>
<text x="204.5" y="83.5">DB15</text>
<text x="257.8" y="79.7">SCL</text>
<text x="257.8" y="82.2">CS</text>
<text x="95.8" y="86">FPGA_D7</text>
<text x="204.5" y="88.6">DB17</text>
<text x="204.5" y="86">DB16</text>
<text x="257.8" y="89.8">VS</text>
<text x="257.8" y="87.3">DE</text>
<text x="257.8" y="84.7">DCLK 12</text>
<text x="257.7" y="94.9">DB0</text>
<text x="257.8" y="92.4">HS</text>
<text x="257.7" y="100">DB2</text>
<text x="257.7" y="97.4">DB1</text>
<text x="71.1" y="106.3">VCC_{AUX}</text>
<text x="71.1" y="103.8">VCC_{INT}</text>
<text x="257.7" y="102.5">DB3</text>
<text x="257.7" y="105.1">DB4</text>
<text x="257.7" y="107.6">DB5</text>
<text x="257.7" y="112.7">DB7</text>
<text x="257.7" y="110.1">DB6</text>
<text x="257.7" y="117.8">DB9</text>
<text x="257.7" y="115.2">DB8</text>
<text x="127" y="120.3">BL_PWM</text>
<text x="127" y="125.4">FPGA_WR</text>
<text x="256.5" y="120.3">DB10</text>
<text x="256.5" y="125.4">DB12</text>
<text x="256.5" y="122.8">DB11</text>
<text x="127" y="130.5">FPGA_CLK</text>
<text x="127" y="127.9">FPGA_RD</text>
<text x="162.6" y="130.5">TDO</text>
<text x="163.3" y="127.9">TDI</text>
<text x="256.5" y="127.9">DB13</text>
<text x="256.5" y="130.5">DB14</text>
<text x="127" y="133">FPGA_D0</text>
<text x="127" y="135.5">FPGA_D1</text>
<text x="162.5" y="135.5">TMS</text>
<text x="162.7" y="133">TCK</text>
<text x="256.5" y="135.5">DB16</text>
<text x="256.5" y="133">DB15</text>
<text x="127" y="140.6">FPGA_D3</text>
<text x="127" y="143.2">FPGA_D4</text>
<text x="127" y="138.1">FPGA_D2</text>
<text x="255.3" y="143.2">TP_INT</text>
<text x="256.5" y="138.1">DB17</text>
<text x="54.6" y="149.5">USB_D-</text>
<text x="127" y="148.2">FPGA_D6</text>
<text x="127" y="145.7">FPGA_D5</text>
<text x="254.6" y="145.7">TP_SDA</text>
<text x="254.7" y="148.2">TP_SCL</text>
<text x="54.6" y="154.6">USB_D+</text>
<text x="127" y="155.9">TDI</text>
<text x="127" y="150.8">FPGA_D7</text>
<text x="254.8" y="150.8">TP_RST</text>
<text x="127" y="158.4">TDO</text>
<text x="127" y="160.9">TCK</text>
<text x="127" y="163.5">TMS</text>
<text x="127" y="171.1">TP_SCL</text>
<text x="127" y="173.6">TP_INT</text>
<text x="127" y="168.6">TP_SDA</text>
<text x="127" y="176.2">TP_RST</text>
</g>
</svg>
